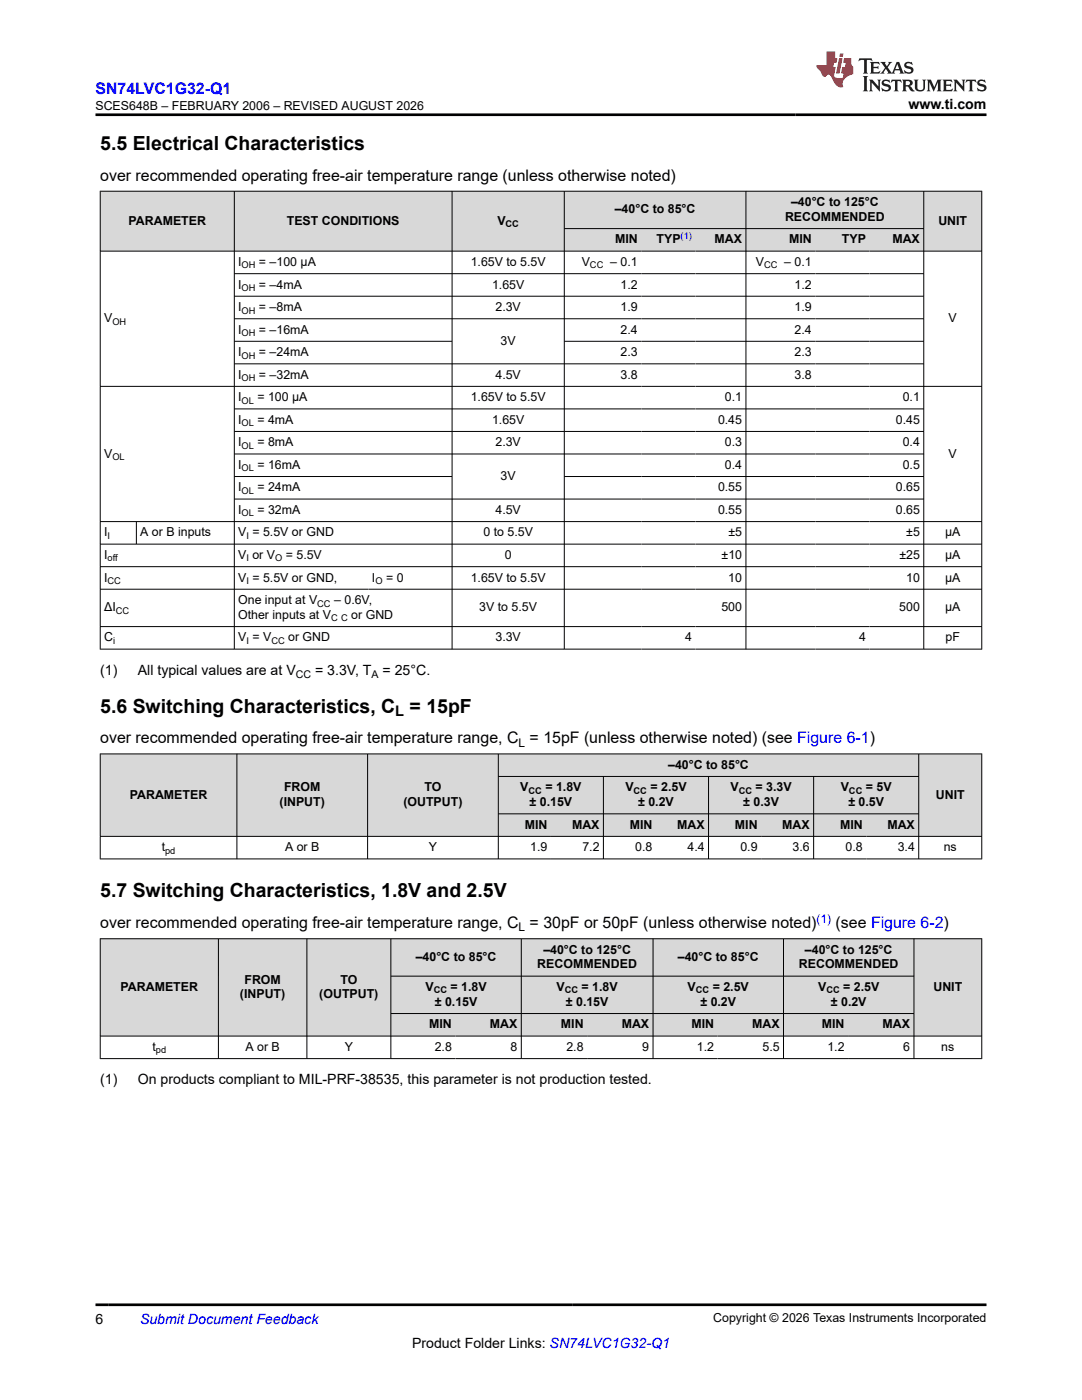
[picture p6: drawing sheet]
<svg xmlns="http://www.w3.org/2000/svg" width="216mm" height="279mm" viewBox="0 0 216 279" stroke-linecap="round" stroke-linejoin="round" font-family="sans-serif">
<g fill="#d8d8d8">
<path d="M20 38.2h175.9v7.4h-175.9z" fill-rule="evenodd"/>
<path d="M20.1 38.2h26.6v11.9h-26.6z" fill-rule="evenodd"/>
<path d="M46.8 38.2h43.3v11.9h-43.3z" fill-rule="evenodd"/>
<path d="M90.3 38.2h22.2v11.9h-22.2z" fill-rule="evenodd"/>
<path d="M112.7 38.2h36.1v7.4h-36.1z" fill-rule="evenodd"/>
<path d="M148.9 38.2h35.4v7.4h-35.4z" fill-rule="evenodd"/>
<path d="M184.4 38.2h11.4v11.9h-11.4z" fill-rule="evenodd"/>
<path d="M112.7 45.7h15.3v4.4h-15.3z" fill-rule="evenodd"/>
<path d="M128 45.7h10.8v4.4h-10.8z" fill-rule="evenodd"/>
<path d="M138.8 45.7h10v4.4h-10z" fill-rule="evenodd"/>
<path d="M148.9 45.7h13.8v4.4h-13.8z" fill-rule="evenodd"/>
<path d="M162.7 45.7h10.8v4.4h-10.8z" fill-rule="evenodd"/>
<path d="M173.5 45.7h10.8v4.4h-10.8z" fill-rule="evenodd"/>
</g>
<g fill="none" stroke="#000" stroke-width=".2">
<path d="M19.9 38.2h176.1M20 38.1v91.5M46.8 38.1v91.5M90.2 38.1v91.5M112.6 38.1v91.5M148.8 38.1v91.5M184.3 38.1v91.5M195.9 38.1v91.5M19.9 50.1h176.1M46.8 54.6h137.6M46.8 59.1h137.6M112.6 45.6h71.8"/>
<path d="M19.9 77.1h176.1M46.8 63.6h137.6M46.8 68.1h43.5M46.8 72.6h137.6M112.6 68.1h71.8M46.8 81.6h137.6M46.8 86.1h137.6M46.8 90.6h137.6M46.8 95.1h43.5M46.8 99.6h137.6M112.6 95.1h71.8M19.9 104.1h176.1"/>
<path d="M19.9 108.6h176.1M19.9 113.1h176.1M19.9 117.6h176.1M27.2 104.1v4.6M19.9 125.1h176.1M19.9 129.5h176.1"/>
</g>
<g fill="#d8d8d8">
<path d="M20 150.5h175.9v4.5h-175.9z" fill-rule="evenodd"/>
<path d="M20.1 150.5h27.1v16.4h-27.1z" fill-rule="evenodd"/>
<path d="M47.3 150.5h26v16.4h-26z" fill-rule="evenodd"/>
<path d="M73.4 150.5h26v16.4h-26z" fill-rule="evenodd"/>
<path d="M99.5 150.5h83.8v4.4h-83.8z" fill-rule="evenodd"/>
<path d="M183.4 150.5h12.4v16.4h-12.4z" fill-rule="evenodd"/>
<path d="M99.5 155h20.8v7.4h-20.8z" fill-rule="evenodd"/>
<path d="M120.5 155h20.8v7.4h-20.8z" fill-rule="evenodd"/>
<path d="M141.4 155h20.9v7.4h-20.9z" fill-rule="evenodd"/>
<path d="M162.4 155h20.9v7.4h-20.9z" fill-rule="evenodd"/>
<path d="M99.5 162.5h10.4v4.4h-10.4z" fill-rule="evenodd"/>
<path d="M109.9 162.5h10.4v4.4h-10.4z" fill-rule="evenodd"/>
<path d="M120.5 162.5h10.4v4.4h-10.4z" fill-rule="evenodd"/>
<path d="M130.9 162.5h10.4v4.4h-10.4z" fill-rule="evenodd"/>
<path d="M141.4 162.5h10.5v4.4h-10.5z" fill-rule="evenodd"/>
<path d="M151.9 162.5h10.4v4.4h-10.4z" fill-rule="evenodd"/>
<path d="M162.4 162.5h10.5v4.4h-10.5z" fill-rule="evenodd"/>
<path d="M172.9 162.5h10.4v4.4h-10.4z" fill-rule="evenodd"/>
</g>
<g fill="none" stroke="#000" stroke-width=".2">
<path d="M19.9 150.5h176.1M20 150.4v21.1M47.3 150.4v21.1M73.4 150.4v21.1M99.4 150.4v21.1M99.4 155h84M120.4 155v16.5M141.4 155v16.5M162.4 155v16.5M183.3 150.4v21.1M195.9 150.4v21.1M19.9 166.9h176.1"/>
<path d="M19.9 171.4h176.1M99.4 162.4h84"/>
</g>
<g fill="#d8d8d8">
<path d="M20 187.4h175.9v7.4h-175.9z" fill-rule="evenodd"/>
<path d="M20.1 187.4h23.4v19.3h-23.4z" fill-rule="evenodd"/>
<path d="M43.6 187.4h17.6v19.3h-17.6z" fill-rule="evenodd"/>
<path d="M61.3 187.4h16.6v19.3h-16.6z" fill-rule="evenodd"/>
<path d="M78.1 187.4h25.9v7.4h-25.9z" fill-rule="evenodd"/>
<path d="M104.1 187.4h26.1v7.4h-26.1z" fill-rule="evenodd"/>
<path d="M130.4 187.4h25.9v7.4h-25.9z" fill-rule="evenodd"/>
<path d="M156.4 187.4h25.9v7.4h-25.9z" fill-rule="evenodd"/>
<path d="M182.4 187.4h13.4v19.3h-13.4z" fill-rule="evenodd"/>
<path d="M78.1 194.9h25.9v7.3h-25.9z" fill-rule="evenodd"/>
<path d="M104.1 194.9h26.1v7.3h-26.1z" fill-rule="evenodd"/>
<path d="M130.4 194.9h25.9v7.3h-25.9z" fill-rule="evenodd"/>
<path d="M156.4 194.9h25.9v7.3h-25.9z" fill-rule="evenodd"/>
<path d="M78.1 202.3h12.8v4.4h-12.8z" fill-rule="evenodd"/>
<path d="M90.9 202.3h13.1v4.4h-13.1z" fill-rule="evenodd"/>
<path d="M104.1 202.3h13.1v4.4h-13.1z" fill-rule="evenodd"/>
<path d="M117.2 202.3h13v4.4h-13z" fill-rule="evenodd"/>
<path d="M130.4 202.3h12.8v4.4h-12.8z" fill-rule="evenodd"/>
<path d="M143.2 202.3h13.1v4.4h-13.1z" fill-rule="evenodd"/>
<path d="M156.4 202.3h12.8v4.4h-12.8z" fill-rule="evenodd"/>
<path d="M169.2 202.3h13.1v4.4h-13.1z" fill-rule="evenodd"/>
</g>
<g fill="none" stroke="#000" stroke-width=".2">
<path d="M19.9 187.4h176.1M20 187.3v24M43.6 187.3v24M61.2 187.3v24M78 187.3v24M78 194.8h104.4M104 187.3v24M130.3 187.3v24M156.3 187.3v24M182.4 187.3v24M195.9 187.3v24M19.9 206.8h176.1"/>
<path d="M19.9 211.3h176.1M78 202.3h104.4"/>
</g>
<path d="M171.5 11.6l-.2 .6 .5-.2h.6v.1v2.2l-.2 .4h1l-.2-.4v-2.2v-.1h.5l.6 .2-.2-.6zM173.6 12.4l.2 .3v1.6l-.2 .4h1.9l.1-.6a1.08 1.08 0 0 1-1.3 .2v-.7h.6l.4 .2v-.7l-.4 .2h-.6v-.5l.2-.2a1 1 0 0 1 1 .3l-.1-.5zM175.7 12.4l.9 1.1-1 1.2h.9l-.2-.2 .5-.8 .4 .8-.2 .2h1.6l-.2-.2 .2-.5h.9l.1 .5-.1 .2h.9l-.2-.4-.8-1.9h-.5l-.9 2.1-.9-1.1 .9-1h-.8l.2 .2-.4 .6-.4-.6 .2-.2zM179 12.8l.4 1h-.7zM180.7 12.5a.65 .65 0 0 0-.2 .7 .65 .65 0 0 0 .6 .5l.6 .1 .1 .3a.79 .79 0 0 1-.7 .4 .79 .79 0 0 1-.7-.5l.1 .7 .2-.1a.93 .93 0 0 0 1.1 0 .93 .93 0 0 0 .4-.9 1.46 1.46 0 0 0-1.2-.6l-.1-.3a1.09 1.09 0 0 1 1.2 .2l-.2-.6-.1 .1-.5-.2zM172.2 15.2l.2 .4v2.2l-.2 .4h1l-.2-.4v-2.2l.2-.4zM173.4 15.9l.2 .4v1.5l-.2 .4h.8l-.3-.4 .1-1.3 1.6 1.8v-2l.2-.4h-.7l.1 .2 .1 1.1-1.2-1.3zM176.2 16a.65 .65 0 0 0-.2 .8 .65 .65 0 0 0 .6 .4l.6 .2 .1 .2a.79 .79 0 0 1-.7 .4 .79 .79 0 0 1-.7-.5l.1 .7 .2-.1a.93 .93 0 0 0 1.1 .1 .93 .93 0 0 0 .4-1 1.46 1.46 0 0 0-1.2-.5l-.1-.4a1.09 1.09 0 0 1 1.2 .2l-.1-.6-.2 .1-.5-.1zM177.9 15.9l-.1 .6a.63 .63 0 0 1 .8-.3v1.6l-.3 .4h1l-.2-.4v-1.6a.66 .66 0 0 1 .8 .3l-.1-.6zM180 15.9l.2 .4v1.5l-.2 .4h1l-.2-.2-.1-.7h.5l.1 .2a.79 .79 0 0 0 1.2 .6l-1-.9a.61 .61 0 0 0 .6-.6 .61 .61 0 0 0-.5-.7zM180.8 16.2h.1a.47 .47 0 0 1 .5 .1 .47 .47 0 0 1 .1 .5l-.1 .1-.7 .1zM182.3 15.9l.2 .2a2.27 2.27 0 0 0 .4 2 1.04 1.04 0 0 0 1.7-.7v-1.3l.2-.2h-.8l.2 .4v1.1a.6 .6 0 0 1-.6 .6 .6 .6 0 0 1-.6-.6v-1.1l.3-.4zM184.9 15.9l.2 .4v1.5l-.2 .4h.8l-.3-.4v-1.4l.9 1.9 .9-1.9v1.4l-.3 .4h1l-.2-.4v-1.5l.2-.4h-.8l-.7 1.5-.6-1.5zM188.1 15.9l.2 .4v1.5l-.2 .4h1.9l.1-.6a1.09 1.09 0 0 1-1.3 .2v-.7h.6l.4 .2v-.6l-.4 .2h-.6v-.6l.2-.1a1.01 1.01 0 0 1 1 .3l-.1-.6zM190.2 15.9l.3 .4v1.5l-.3 .4h.8l-.2-.4v-1.3l1.6 1.8v-2l.2-.4h-.7l.2 .2v1.1l-1.2-1.3zM192.8 15.9l-.1 .6a.63 .63 0 0 1 .8-.3v1.6l-.3 .4h1l-.2-.4v-1.6a.66 .66 0 0 1 .8 .3l-.1-.6zM195.2 16a.65 .65 0 0 0-.2 .8 .65 .65 0 0 0 .6 .4l.6 .2 .2 .2a.79 .79 0 0 1-.7 .4 .79 .79 0 0 1-.7-.5l.1 .7 .2-.1a.93 .93 0 0 0 1 .1 .93 .93 0 0 0 .5-1 1.46 1.46 0 0 0-1.3-.5v-.4a1.09 1.09 0 0 1 1.2 .2l-.2-.6-.2 .1-.5-.1z" fill="#231f20"/>
<path d="M164.9 10.3v2.7h-2l.1 .4 .8 1a.95 .95 0 0 0 1 .9 .59 .59 0 0 1 .5-.4 .59 .59 0 0 1 .5 .3l.4 .8a1.59 1.59 0 0 0 2.1 1.4 1.61 1.61 0 0 1 1-2.3l1-.3-.1-1.5a1.59 1.59 0 0 1-.3-1.7h-1.5l-.2 .9h.6l-.2 .9h-.5l-.2 .9v.3l.4 .1-.1 .9h-.7a.73 .73 0 0 1-1-.7l.3-1.5h-.5l.1-.9h.5l.2-.9h-.5v-1.3zM167.4 11.6l-.6 3.1h.7l.6-3.1zM167.6 10.7l-.1 .6h.7l.1-.6z" fill="#ed1c24"/>
<path d="M19.1 22.9h177.8M19.1 260.4h177.8" fill="none" stroke="#000" stroke-width=".53"/>
<g font-size="3.9">
<text x="20" y="29.9">5.5 Electrical Characteristics</text>
<text x="20" y="142.2">5.6 Switching Characteristics, C</text>
<text x="81.7" y="142.2">= 15pF</text>
<text x="20" y="179.1">5.7 Switching Characteristics, 1.8V and 2.5V</text>
</g>
<text font-size="3.2" fill="#00f" x="19.1" y="18.7">SN74LVC1G32-Q1</text>
<g font-size="3.2">
<text x="20" y="36.1">over recommended operating free-air temperature range (unless otherwise noted)</text>
<text x="20" y="148.3">over recommended operating free-air temperature range, C = 15pF (unless otherwise noted) (see Figure 6-1)</text>
<text x="20" y="185.2">over recommended operating free-air temperature range, C = 30pF or 50pF (unless otherwise noted)</text>
<text x="166.7" y="185.2">(see Figure 6-2)</text>
</g>
<text font-size="2.9" x="78.9" y="143">L</text>
<g font-size="2.8">
<text x="181.3" y="21.8">www.ti.com</text>
<text x="20" y="134.7">(1)</text>
<text x="27.5" y="134.7">All typical values are at V</text>
<text x="62.9" y="134.7">= 3.3V, T</text>
<text x="76.3" y="134.7">= 25°C.</text>
<text x="20" y="216.4">(1)</text>
<text x="27.5" y="216.4">On products compliant to MIL-PRF-38535, this parameter is not production tested.</text>
<text x="19.1" y="264.2">6</text>
<text x="82.2" y="269">Product Folder Links: SN74LVC1G32-Q1</text>
</g>
<text font-size="2.8" fill="#00f" x="27.9" y="264.2">Submit Document Feedback</text>
<g font-size="2.5">
<text x="19.1" y="21.9">SCES648B – FEBRUARY 2006 – REVISED AUGUST 2026</text>
<text x="157.8" y="41.1">–40°C to 125°C</text>
<text x="25.7" y="44.9">PARAMETER</text>
<text x="57.2" y="44.9">TEST CONDITIONS</text>
<text x="99.2" y="44.9">V</text>
<text x="122.7" y="42.6">–40°C to 85°C</text>
<text x="156.6" y="44.1">RECOMMENDED</text>
<text x="187.2" y="44.9">UNIT</text>
<text x="47.5" y="53.1">I</text>
<text x="51.7" y="53.1">= –100 µA</text>
<text x="93.9" y="53.1">1.65V to 5.5V</text>
<text x="116.1" y="53.1">V</text>
<text x="121.8" y="53.1">– 0.1</text>
<text x="122.7" y="48.6">MIN</text>
<text x="131" y="48.6">TYP</text>
<text x="142.6" y="48.6">MAX</text>
<text x="150.8" y="53.1">V</text>
<text x="156.5" y="53.1">– 0.1</text>
<text x="157.5" y="48.6">MIN</text>
<text x="168" y="48.6">TYP</text>
<text x="178.1" y="48.6">MAX</text>
<text x="47.5" y="57.6">I</text>
<text x="51.7" y="57.6">= –4mA</text>
<text x="98.2" y="57.6">1.65V</text>
<text x="123.8" y="57.6">1.2</text>
<text x="158.6" y="57.6">1.2</text>
<text x="20.8" y="64.3">V</text>
<text x="47.5" y="62.1">I</text>
<text x="51.7" y="62.1">= –8mA</text>
<text x="98.9" y="62.1">2.3V</text>
<text x="123.8" y="62.1">1.9</text>
<text x="158.6" y="62.1">1.9</text>
<text x="189.3" y="64.3">V</text>
<text x="47.5" y="66.6">I</text>
<text x="47.5" y="71.1">I</text>
<text x="51.7" y="66.6">= –16mA</text>
<text x="51.7" y="71.1">= –24mA</text>
<text x="99.9" y="68.8">3V</text>
<text x="123.8" y="66.6">2.4</text>
<text x="123.8" y="71.1">2.3</text>
<text x="158.6" y="66.6">2.4</text>
<text x="158.6" y="71.1">2.3</text>
<text x="47.5" y="75.6">I</text>
<text x="51.7" y="75.6">= –32mA</text>
<text x="98.9" y="75.6">4.5V</text>
<text x="123.8" y="75.6">3.8</text>
<text x="158.6" y="75.6">3.8</text>
<text x="47.5" y="80.1">I</text>
<text x="51.4" y="80.1">= 100 µA</text>
<text x="93.9" y="80.1">1.65V to 5.5V</text>
<text x="144.6" y="80.1">0.1</text>
<text x="180.1" y="80.1">0.1</text>
<text x="47.5" y="84.6">I</text>
<text x="47.5" y="89.1">I</text>
<text x="51.4" y="84.6">= 4mA</text>
<text x="51.4" y="89.1">= 8mA</text>
<text x="98.2" y="84.6">1.65V</text>
<text x="98.9" y="89.1">2.3V</text>
<text x="143.3" y="84.6">0.45</text>
<text x="144.6" y="89.1">0.3</text>
<text x="178.8" y="84.6">0.45</text>
<text x="180.1" y="89.1">0.4</text>
<text x="20.8" y="91.3">V</text>
<text x="47.5" y="93.6">I</text>
<text x="51.4" y="93.6">= 16mA</text>
<text x="99.9" y="95.8">3V</text>
<text x="144.6" y="93.6">0.4</text>
<text x="180.1" y="93.6">0.5</text>
<text x="189.3" y="91.3">V</text>
<text x="47.5" y="98.1">I</text>
<text x="51.4" y="98.1">= 24mA</text>
<text x="143.3" y="98.1">0.55</text>
<text x="178.8" y="98.1">0.65</text>
<text x="20.8" y="107.1">I</text>
<text x="28" y="107.1">A or B inputs</text>
<text x="47.5" y="102.6">I</text>
<text x="47.5" y="107.1">V = 5.5V or GND</text>
<text x="51.4" y="102.6">= 32mA</text>
<text x="96.5" y="107.1">0 to 5.5V</text>
<text x="98.9" y="102.6">4.5V</text>
<text x="143.3" y="102.6">0.55</text>
<text x="145.3" y="107.1">±5</text>
<text x="178.8" y="102.6">0.65</text>
<text x="180.8" y="107.1">±5</text>
<text x="188.6" y="107.1">µA</text>
<text x="20.8" y="111.6">I</text>
<text x="47.5" y="111.6">V or V</text>
<text x="57" y="111.6">= 5.5V</text>
<text x="100.7" y="111.6">0</text>
<text x="144" y="111.6">±10</text>
<text x="179.5" y="111.6">±25</text>
<text x="188.6" y="111.6">µA</text>
<text x="20.8" y="116.1">I</text>
<text x="47.5" y="116.1">V = 5.5V or GND,</text>
<text x="74.2" y="116.1">I</text>
<text x="77" y="116.1">= 0</text>
<text x="93.9" y="116.1">1.65V to 5.5V</text>
<text x="145.3" y="116.1">10</text>
<text x="180.8" y="116.1">10</text>
<text x="188.6" y="116.1">µA</text>
<text x="20.8" y="122">ΔI</text>
<text x="47.5" y="120.6">One input at V</text>
<text x="47.5" y="123.5">Other inputs at V</text>
<text x="66.7" y="120.6">– 0.6V,</text>
<text x="70.1" y="123.5">or GND</text>
<text x="95.6" y="122">3V to 5.5V</text>
<text x="144" y="122">500</text>
<text x="179.4" y="122">500</text>
<text x="188.6" y="122">µA</text>
<text x="20.8" y="128">C</text>
<text x="47.5" y="128">V = V</text>
<text x="57.5" y="128">or GND</text>
<text x="98.9" y="128">3.3V</text>
<text x="136.7" y="128">4</text>
<text x="171.4" y="128">4</text>
<text x="188.7" y="128">pF</text>
<text x="133.3" y="153.4">–40°C to 85°C</text>
<text x="25.9" y="159.4">PARAMETER</text>
<text x="55.8" y="160.9">(INPUT)</text>
<text x="56.7" y="157.9">FROM</text>
<text x="80.5" y="160.9">(OUTPUT)</text>
<text x="84.7" y="157.9">TO</text>
<text x="103.8" y="157.9">V</text>
<text x="105.7" y="160.9">± 0.15V</text>
<text x="108.8" y="157.9">= 1.8V</text>
<text x="124.8" y="157.9">V</text>
<text x="127.3" y="160.9">± 0.2V</text>
<text x="129.8" y="157.9">= 2.5V</text>
<text x="145.8" y="157.9">V</text>
<text x="148.3" y="160.9">± 0.3V</text>
<text x="150.8" y="157.9">= 3.3V</text>
<text x="167.8" y="157.9">V</text>
<text x="169.3" y="160.9">± 0.5V</text>
<text x="172.8" y="157.9">= 5V</text>
<text x="186.7" y="159.4">UNIT</text>
<text x="104.7" y="165.4">MIN</text>
<text x="114.1" y="165.4">MAX</text>
<text x="125.7" y="165.4">MIN</text>
<text x="135.1" y="165.4">MAX</text>
<text x="146.6" y="165.4">MIN</text>
<text x="156.1" y="165.4">MAX</text>
<text x="167.6" y="165.4">MIN</text>
<text x="177.1" y="165.4">MAX</text>
<text x="32.3" y="169.9">t</text>
<text x="56.9" y="169.9">A or B</text>
<text x="85.6" y="169.9">Y</text>
<text x="105.8" y="169.9">1.9</text>
<text x="116.2" y="169.9">7.2</text>
<text x="126.8" y="169.9">0.8</text>
<text x="137.2" y="169.9">4.4</text>
<text x="147.7" y="169.9">0.9</text>
<text x="158.2" y="169.9">3.6</text>
<text x="168.7" y="169.9">0.8</text>
<text x="179.1" y="169.9">3.4</text>
<text x="188.3" y="169.9">ns</text>
<text x="82.9" y="191.8">–40°C to 85°C</text>
<text x="108.4" y="190.3">–40°C to 125°C</text>
<text x="135.3" y="191.8">–40°C to 85°C</text>
<text x="160.6" y="190.3">–40°C to 125°C</text>
<text x="24.1" y="197.8">PARAMETER</text>
<text x="48.8" y="196.3">FROM</text>
<text x="67.9" y="196.3">TO</text>
<text x="84.9" y="197.8">V</text>
<text x="89.9" y="197.8">= 1.8V</text>
<text x="107.2" y="193.3">RECOMMENDED</text>
<text x="111.1" y="197.8">V</text>
<text x="116.1" y="197.8">= 1.8V</text>
<text x="137.2" y="197.8">V</text>
<text x="142.2" y="197.8">= 2.5V</text>
<text x="159.4" y="193.3">RECOMMENDED</text>
<text x="163.2" y="197.8">V</text>
<text x="168.3" y="197.8">= 2.5V</text>
<text x="186.3" y="197.8">UNIT</text>
<text x="47.9" y="199.3">(INPUT)</text>
<text x="63.7" y="199.3">(OUTPUT)</text>
<text x="86.8" y="200.7">± 0.15V</text>
<text x="112.9" y="200.7">± 0.15V</text>
<text x="139.8" y="200.7">± 0.2V</text>
<text x="165.8" y="200.7">± 0.2V</text>
<text x="30.4" y="209.7">t</text>
<text x="49" y="209.7">A or B</text>
<text x="68.8" y="209.7">Y</text>
<text x="85.6" y="205.2">MIN</text>
<text x="86.7" y="209.7">2.8</text>
<text x="97.8" y="205.2">MAX</text>
<text x="101.9" y="209.7">8</text>
<text x="111.9" y="205.2">MIN</text>
<text x="113" y="209.7">2.8</text>
<text x="124.1" y="205.2">MAX</text>
<text x="128.2" y="209.7">9</text>
<text x="138" y="205.2">MIN</text>
<text x="139.1" y="209.7">1.2</text>
<text x="150.1" y="205.2">MAX</text>
<text x="152.1" y="209.7">5.5</text>
<text x="164" y="205.2">MIN</text>
<text x="165.1" y="209.7">1.2</text>
<text x="176.1" y="205.2">MAX</text>
<text x="180.2" y="209.7">6</text>
<text x="187.8" y="209.7">ns</text>
<text x="142.3" y="263.9">Copyright © 2026 Texas Instruments Incorporated</text>
</g>
<g font-size="2.4">
<text x="103.5" y="149">L</text>
<text x="103.5" y="185.9">L</text>
</g>
<text font-size="2.4" fill="#00f" x="162.9" y="184.2">(1)</text>
<g font-size="2.1">
<text x="59" y="135.3">CC</text>
<text x="74.1" y="135.3">A</text>
</g>
<g font-size="1.9">
<text x="100.9" y="45.3">CC</text>
<text x="48.2" y="53.6">OH</text>
<text x="117.7" y="53.6">CC</text>
<text x="152.4" y="53.6">CC</text>
<text x="48.2" y="58.1">OH</text>
<text x="22.4" y="64.8">OH</text>
<text x="48.2" y="62.6">OH</text>
<text x="48.2" y="67.1">OH</text>
<text x="48.2" y="71.6">OH</text>
<text x="48.2" y="76.1">OH</text>
<text x="48.2" y="80.6">OL</text>
<text x="48.2" y="85.1">OL</text>
<text x="48.2" y="89.6">OL</text>
<text x="22.4" y="91.8">OL</text>
<text x="48.2" y="94.1">OL</text>
<text x="48.2" y="98.6">OL</text>
<text x="21.5" y="107.6">I</text>
<text x="48.2" y="103.1">OL</text>
<text x="49.2" y="107.6">I</text>
<text x="21.5" y="112">off</text>
<text x="49.2" y="112">I</text>
<text x="54.9" y="112">O</text>
<text x="21.5" y="116.5">CC</text>
<text x="49.2" y="116.5">I</text>
<text x="74.9" y="116.5">O</text>
<text x="23.1" y="122.5">CC</text>
<text x="63.3" y="121">CC</text>
<text x="66.1" y="124">C C</text>
<text x="22.6" y="128.5">i</text>
<text x="49.2" y="128.5">I</text>
<text x="54.1" y="128.5">CC</text>
<text x="105.5" y="158.4">CC</text>
<text x="126.4" y="158.4">CC</text>
<text x="147.4" y="158.4">CC</text>
<text x="169.4" y="158.4">CC</text>
<text x="32.9" y="170.4">pd</text>
<text x="86.5" y="198.3">CC</text>
<text x="112.7" y="198.3">CC</text>
<text x="138.9" y="198.3">CC</text>
<text x="164.9" y="198.3">CC</text>
<text x="31.1" y="210.2">pd</text>
</g>
<text font-size="1.9" fill="#00f" x="135.8" y="47.8">(1)</text>
</svg>
